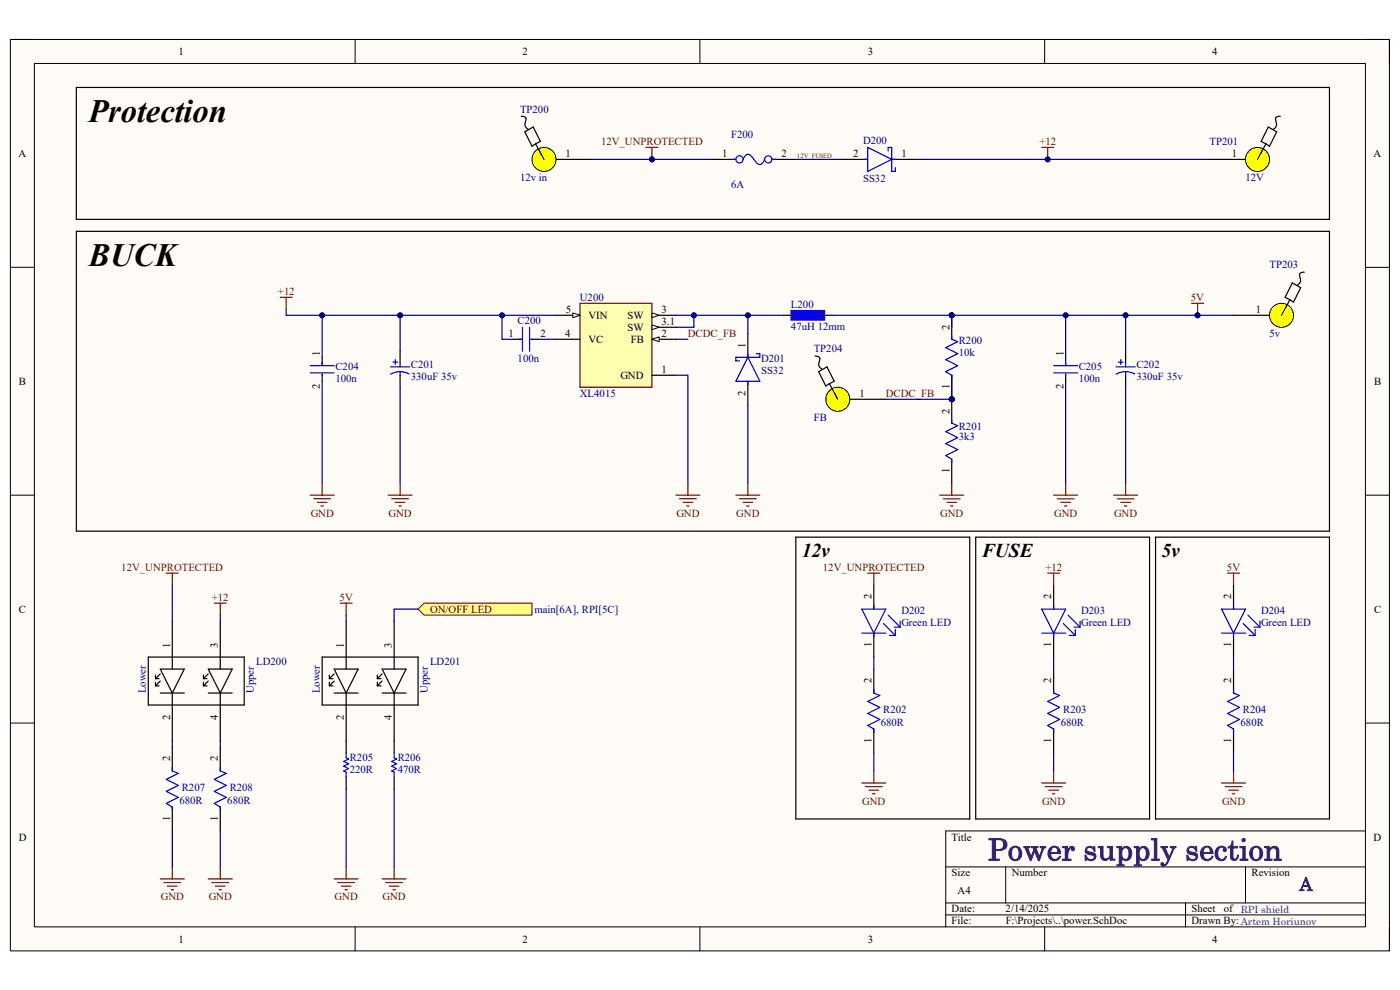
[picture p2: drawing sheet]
<svg xmlns="http://www.w3.org/2000/svg" width="297mm" height="210mm" viewBox="0 0 297 210" stroke-linecap="round" stroke-linejoin="round" font-family="sans-serif">
<path d="M2.2 8.4h292.6v193.3h-292.6z" fill-rule="evenodd" fill="#fffcf8"/>
<path d="M2.2 8.4h292.6v193.3h-292.6z" fill="none" stroke="#000" stroke-width=".21"/>
<path d="M7.3 13.5h282.4v183.1h-282.4z" fill-rule="evenodd" fill="#fffcf8"/>
<g fill="none" stroke="#000" stroke-width=".21">
<path d="M2.2 8.4h5.1M7.3 13.5h282.4v183.1h-282.4zM75.3 8.4v5.1M148.5 8.4v5.1M221.6 8.4v5.1M289.7 8.4h5.1v5.1M2.2 56.7h5.1M289.7 56.7h5.1M2.2 105h5.1M289.7 105.1h5.1M2.2 153.4h5.1M289.7 153.4h5.1"/>
<path d="M289.7 176.3h-89.1v20.3M75.3 196.6v5.1M148.5 196.6v5.1M200.6 183.9h89.1M200.6 191.5h89.1M200.6 194.1h89.1M213.4 183.9v7.6M221.6 196.6v5.1M251.5 191.5v5.1M264.2 183.9v7.6M294.8 196.6v5.1"/>
</g>
<g fill="none" stroke="#000" stroke-width=".25">
<path d="M158.7 70.7v5.1M158.7 80.9v5.1M31.5 139.4h20.3v10.2h-20.3zM36.5 131.8v10.1M46.7 131.8v10.1M68.3 139.4h20.4v10.2h-20.4zM73.4 131.8v10.1M83.6 131.8v10.1M185.4 124.1v5.1M185.4 134.3v5.1M223.5 124.1v5.1M223.5 134.3v5.1"/>
<path d="M33 145.5h.8M33 144h.8M33 143.2v.8M33 144.7v.8M34 141.9h5.1l-2.6 5.1zM34 147h5.1M34 144.5l-1 1M34 142.9l-1 1.1M36.5 147v10.2M43.2 143.2v.8M43.2 144.7v.8M43.2 145.5h.7"/>
<path d="M43.2 144h.7M44.2 141.9h5.1l-2.6 5.1zM44.2 147h5.1M44.2 144.5l-1 1M44.2 142.9l-1 1.1M46.7 147v10.2M69.9 145.5h.7M69.9 144h.7M69.9 143.2v.8M69.9 144.7v.8M70.9 141.9h5.1l-2.6 5.1zM70.9 147h5.1"/>
<path d="M70.9 144.5l-1 1M70.9 142.9l-1 1.1M73.4 147v10.2M80.1 145.5h.7M80.1 144h.7M80.1 143.2v.8M80.1 144.7v.8M81.1 141.9h5.1l-2.6 5.1zM81.1 147h5.1M81.1 144.5l-1 1M81.1 142.9l-1 1.1M83.6 147v10.2"/>
</g>
<g fill="none" stroke="#00f" stroke-width=".25">
<path d="M158.7 75.8l2.5 5.1h-5.1zM158.7 75v.8M160.4 75h.8v.8h-5.1v.8h.8M158.7 80.9v.7M182.8 129.2h5.1l-2.5 5.1zM182.8 134.3h5.1M185.4 128.4v.8M185.4 134.3v.8M187.4 132.3l2.5 2.5M188.4 130.5l2.6 2.5M188.7 134.8h1.2M189.7 133h1.3"/>
<path d="M189.9 133.5v1.3M191 131.8v1.2M221 129.2h5.1l-2.6 5.1zM221 134.3h5.1M223.5 128.4v.8M223.5 134.3v.8M225.6 132.3l2.5 2.5M226.6 130.5l2.5 2.5M226.8 134.8h1.3M227.9 133h1.2M228.1 133.5v1.3M229.1 131.8v1.2"/>
</g>
<path d="M252.8 64.3h2.5M254.1 64.3v2.6M199.4 105.1h5M200.1 105.8h3.6M200.9 106.6h2M201.7 107.3h.5M201.9 102.5v2.6M236.3 105.1h5M237 105.8h3.6M237.8 106.6h2M238.5 107.3h.6M238.8 102.5v2.6" fill="none" stroke="#800000" stroke-width=".25"/>
<circle cx="254.1" cy="66.9" r=".51" fill="#000080"/>
<circle cx="254.1" cy="66.9" r=".51" fill="none" stroke="#000080" stroke-width=".21"/>
<g fill="none" stroke="#800000" stroke-width=".25">
<path d="M65.8 105h5.1M66.6 105.8h3.5M67.3 106.6h2.1M68.1 107.3h.5M68.3 102.5v2.5M82.3 105h5.1M83.1 105.8h3.6M83.9 106.6h2M84.6 107.3h.5M84.9 102.5v2.5M143.4 105h5.1M144.2 105.8h3.5"/>
<path d="M144.9 106.6h2.1M145.7 107.3h.5M145.9 102.5v2.5M156.1 105h5.1M156.9 105.8h3.5M157.6 106.6h2.1M158.4 107.3h.5M158.7 102.5v2.5M223.5 105.1h5.1M224.3 105.8h3.6M225.1 106.6h2M225.8 107.3h.5"/>
<path d="M226.1 102.5v2.6"/>
</g>
<path d="M151 33.8h5.1M163.7 33.8h5.1M256.6 33.8h7.6M238.8 74.5v2.6M238.8 79.6v2.5" fill="none" stroke="#000" stroke-width=".25"/>
<g fill="none" stroke="#00f" stroke-width=".25">
<path d="M155.4 33.8h.7M157.6 33.8a1.09 1.09 0 0 1 1.4-1l1.2 1.4a.95 .95 0 0 0 .9 .7 .95 .95 0 0 0 1-.8l.1-.3M163.7 33.8h.8M236.8 77.8h4M237.3 76.8h1M237.8 76.3v1M238.8 78.8l1.2 .2 .7 .3M238.8 78.8l-1.2 .2-.8 .4M238.8 77.1v.7M238.8 78.8v.8"/>
<circle cx="156.9" cy="33.8" r=".76"/>
<circle cx="163" cy="33.8" r=".76"/>
</g>
<circle cx="266.8" cy="33.8" r="2.55" fill="#ff0"/>
<circle cx="266.8" cy="33.8" r="2.55" fill="none" stroke="#000" stroke-width=".21"/>
<path d="M179 33.8h5.1M189.2 33.8h5.1M268.6 30.5l-1.8 3.3M269.1 26.9l1.7 1.1-1.5 3-1.8-1zM271.6 24.7l-.9 .3 .1 1a1.15 1.15 0 0 1-.7 1.5" fill="none" stroke="#000" stroke-width=".25"/>
<path d="M183.3 33.8h.8M184.1 31.3l5.1 2.5-5.1 2.6zM188.4 32v-.7h.8v5.1h.7v-.8M189.2 33.8h.7" fill="none" stroke="#00f" stroke-width=".25"/>
<path d="M137 31.3h2.6M138.3 31.3v2.5" fill="none" stroke="#800000" stroke-width=".25"/>
<circle cx="138.3" cy="33.8" r=".51" fill="#000080"/>
<circle cx="138.3" cy="33.8" r=".51" fill="none" stroke="#000080" stroke-width=".21"/>
<path d="M221 31.3h2.5M222.3 31.3v2.5" fill="none" stroke="#800000" stroke-width=".25"/>
<circle cx="222.3" cy="33.8" r=".51" fill="#000080"/>
<circle cx="222.3" cy="33.8" r=".51" fill="none" stroke="#000080" stroke-width=".21"/>
<g fill="none" stroke="#800000" stroke-width=".25">
<path d="M59.4 63.1h2.6M60.7 63.1v2.5M184.1 121.6h2.5M185.4 121.6v2.5M222.3 121.6h2.5M223.5 121.6v2.5M260.4 121.6h2.6M261.7 121.6v2.5M182.8 166.1h5.1M183.6 166.9h3.6M184.4 167.6h2M185.1 168.4h.5"/>
<path d="M185.4 163.6v2.5M221 166.1h5.1M221.8 166.9h3.5M222.5 167.6h2M223.3 168.4h.5M223.5 163.6v2.5M259.2 166.1h5M259.9 166.9h3.6M260.7 167.6h2M261.4 168.4h.5M261.7 163.6v2.5"/>
</g>
<path d="M180.3 84.7h7.6M168.8 114h36.9v59.7h-36.9zM207 114h36.9v59.7h-36.9zM245.2 114h36.8v59.7h-36.8zM261.7 124.1v5.1M261.7 134.3v5.1" fill="none" stroke="#000" stroke-width=".25"/>
<path d="M259.2 129.2h5l-2.5 5.1zM259.2 134.3h5M261.7 128.4v.8M261.7 134.3v.8M263.7 132.3l2.6 2.5M264.7 130.5l2.6 2.5M265 134.8h1.3M266 133h1.3M266.3 133.5v1.3M267.3 131.8v1.2" fill="none" stroke="#00f" stroke-width=".25"/>
<circle cx="177.7" cy="84.7" r="2.55" fill="#ff0"/>
<circle cx="177.7" cy="84.7" r="2.55" fill="none" stroke="#000" stroke-width=".21"/>
<path d="M172.9 75.5l.5 .1 .5 .3-.1 .9a1.16 1.16 0 0 0 .6 1.5M173.7 78.8l1.8-1 1.5 3.1-1.8 1zM261.7 66.9h7.6M176 81.4l1.7 3.3" fill="none" stroke="#000" stroke-width=".25"/>
<circle cx="271.9" cy="66.9" r="2.55" fill="#ff0"/>
<circle cx="271.9" cy="66.9" r="2.55" fill="none" stroke="#000" stroke-width=".21"/>
<path d="M118 33.8h7.6M276.7 57.7l-.9 .3v1a1.15 1.15 0 0 1-.6 1.5M273.7 63.6l-1.8 3.3M274.2 60l1.7 1-1.5 3.1-1.8-1z" fill="none" stroke="#000" stroke-width=".25"/>
<g fill="none" stroke="#800000" stroke-width=".25">
<path d="M35.3 121.6h2.5M36.5 121.6v2.5M45.5 127.9h2.5M46.7 127.9v2.6M72.2 127.9h2.5M73.4 127.9v2.6M34 186.5h5.1M34.8 187.2h3.5M35.5 188h2.1M36.3 188.7h.5M36.6 183.9v2.6M44.2 186.5h5.1"/>
<path d="M44.9 187.2h3.6M45.7 188h2M46.5 188.7h.5M46.7 183.9v2.6M70.9 186.5h5.1M71.7 187.2h3.5M72.4 188h2.1M73.2 188.7h.5M73.4 183.9v2.6"/>
</g>
<circle cx="115.4" cy="33.8" r="2.55" fill="#ff0"/>
<circle cx="115.4" cy="33.8" r="2.55" fill="none" stroke="#000" stroke-width=".21"/>
<path d="M16.2 18.5v28M16.2 18.6h265.8v27.9h-265.8M110.6 24.7h.5l.4 .3-.1 1a1.16 1.16 0 0 0 .7 1.5M111.3 28l1.8-1.1 1.5 3.1-1.7 1zM113.6 30.5l1.8 3.3M16.2 49.1v63.6M16.2 49.1h265.8v63.6h-265.8" fill="none" stroke="#000" stroke-width=".25"/>
<path d="M88.7 129.2l1.3-1.3h22.9v2.6h-22.9z" fill-rule="evenodd" fill="#ffff80"/>
<path d="M88.7 129.2l1.3-1.3h22.9v2.6h-22.9z" fill="none" stroke="#800000" stroke-width=".21"/>
<path d="M81.1 186.5h5.1M81.8 187.2h3.6M82.6 188h2M83.4 188.7h.5M83.6 183.9v2.6" fill="none" stroke="#800000" stroke-width=".25"/>
<path d="M123 64.3h15.3v17.8h-15.3z" fill-rule="evenodd" fill="#ffffb0"/>
<path d="M123 64.3h15.3v17.8h-15.3z" fill="none" stroke="#800000" stroke-width=".25"/>
<path d="M118 66.9h5" fill="none" stroke="#000" stroke-width=".25"/>
<path d="M121.5 66.4l1.5 .5-1.5 .5z" fill="#f8fcff"/>
<path d="M121.5 66.4l1.5 .5-1.5 .5z" fill="none" stroke="#000" stroke-width=".21"/>
<path d="M118 72h5M138.3 66.9h5.1" fill="none" stroke="#000" stroke-width=".25"/>
<path d="M138.3 66.4l1.5 .5-1.5 .5z" fill="#f8fcff"/>
<path d="M138.3 66.4l1.5 .5-1.5 .5z" fill="none" stroke="#000" stroke-width=".21"/>
<path d="M138.3 69.4h5.1" fill="none" stroke="#000" stroke-width=".25"/>
<path d="M138.3 68.9l1.5 .5-1.5 .5z" fill="#f8fcff"/>
<path d="M138.3 68.9l1.5 .5-1.5 .5z" fill="none" stroke="#000" stroke-width=".21"/>
<path d="M138.3 72h5.1" fill="none" stroke="#000" stroke-width=".25"/>
<path d="M138.3 72l1.5-.5v1z" fill="#f8fcff"/>
<path d="M138.3 72l1.5-.5v1z" fill="none" stroke="#000" stroke-width=".21"/>
<path d="M138.3 79.6h5.1" fill="none" stroke="#000" stroke-width=".25"/>
<path d="M167.8 65.9h7.1v2h-7.1z" fill-rule="evenodd" fill="#00f"/>
<g fill="none" stroke="#00f" stroke-width=".25">
<path d="M65.8 77.6h5.1M65.8 79.1h5.1M68.3 76.8v.8M68.3 79.3v.3M110.1 72h.7M110.8 69.4v5.1M112.4 69.4v5.1M112.6 72h.3M167.8 65.9h7.1v2h-7.1zM223.5 77.6h5.1M223.5 79.1h5.1M226.1 76.8v.8"/>
<path d="M226.1 79.4v.2M73.4 159.7v1.1l.5 .2-1 .5 1 .5-1 .5 1 .5-1 .6 .5 .2v1M83.6 159.7v1.1l.5 .2-1 .5 1 .5-1 .5 1 .5-1 .6 .5 .2v1M185.4 146.3v.7l1.2 .5-2.5 1.3 2.5 1.3-2.5 1.3 2.5 1.2-2.5 1.3 1.3 .8v.7M223.5 146.3v.7l1.3 .5-2.5 1.3 2.5 1.3-2.5 1.3 2.5 1.2-2.5 1.3 1.2 .8v.7M261.7 146.3v.7l1.3 .5-2.6 1.3 2.6 1.3-2.6 1.3 2.6 1.2-2.6 1.3 1.3 .8v.7M36.5 162.8v.8l1.3 .5-2.5 1.2 2.5 1.3-2.5 1.3 2.5 1.3-2.5 1.2 1.2 .8v.8M46.7 162.8v.8l1.3 .5-2.5 1.2 2.5 1.3-2.5 1.3 2.5 1.3-2.5 1.2 1.2 .8v.8"/>
</g>
<g fill="none" stroke="#000" stroke-width=".25">
<path d="M68.3 75.8v1.8M68.3 79.3v1.6M109.1 72h1.7M112.6 72h1.5M166.3 66.9h2.5M173.9 66.9h2.6M226.1 75.8v1.8M226.1 79.4v1.5M36.5 158.5v5.1M46.7 158.5v5.1M73.4 157.2v2.5M83.6 157.2v2.5"/>
<path d="M185.4 141.9v5.1M185.4 154.7v5M223.5 141.9v5.1M223.5 154.7v5M261.7 141.9v5.1M261.7 154.7v5M36.6 171.2v5.1M46.7 171.2v5.1M73.4 164.8v2.6M83.6 164.8v2.6"/>
</g>
<circle cx="201.9" cy="84.7" r=".51" fill="#000080"/>
<circle cx="201.9" cy="84.7" r=".51" fill="none" stroke="#000080" stroke-width=".21"/>
<circle cx="201.9" cy="66.9" r=".51" fill="#000080"/>
<circle cx="201.9" cy="66.9" r=".51" fill="none" stroke="#000080" stroke-width=".21"/>
<path d="M201.9 79.6v5.1" fill="none" stroke="#000" stroke-width=".25"/>
<circle cx="201.9" cy="84.7" r=".51" fill="#000080"/>
<circle cx="201.9" cy="84.7" r=".51" fill="none" stroke="#000080" stroke-width=".21"/>
<path d="M201.9 66.9v5.1" fill="none" stroke="#000" stroke-width=".25"/>
<circle cx="201.9" cy="66.9" r=".51" fill="#000080"/>
<circle cx="201.9" cy="66.9" r=".51" fill="none" stroke="#000080" stroke-width=".21"/>
<path d="M201.9 71.2v.8l1.3 .5-2.6 1.3 2.6 1.2-2.6 1.3 2.6 1.3-2.6 1.2 1.3 .8v.8" fill="none" stroke="#00f" stroke-width=".25"/>
<circle cx="201.9" cy="84.7" r=".51" fill="#000080"/>
<circle cx="201.9" cy="84.7" r=".51" fill="none" stroke="#000080" stroke-width=".21"/>
<path d="M201.9 84.7v5.1M201.9 97.4v5.1" fill="none" stroke="#000" stroke-width=".25"/>
<circle cx="201.9" cy="84.7" r=".51" fill="#000080"/>
<circle cx="201.9" cy="84.7" r=".51" fill="none" stroke="#000080" stroke-width=".21"/>
<path d="M82.8 77.8h4.1M83.4 76.8h1M83.9 76.3v1M84.9 78.8l-.9 .1-1.1 .5M84.9 77.1v.7M84.9 78.8v.8M84.9 78.8l1.2 .2 .7 .3M201.9 89v.8l1.3 .5-2.6 1.3 2.6 1.2-2.6 1.3 2.6 1.3-2.6 1.2 1.3 .8v.8" fill="none" stroke="#00f" stroke-width=".25"/>
<path d="M84.9 74.5v2.6M84.9 79.6v2.5" fill="none" stroke="#000" stroke-width=".25"/>
<path d="M143.4 79.6h2.5v22.9M143.4 69.4h3.8v-2.5h11.5v3.8M158.7 86v16.5M238.8 82.1v20.4" fill="none" stroke="#000080" stroke-width=".25"/>
<circle cx="147.2" cy="66.9" r=".51" fill="#000080"/>
<circle cx="147.2" cy="66.9" r=".51" fill="none" stroke="#000080" stroke-width=".21"/>
<circle cx="158.7" cy="66.9" r=".51" fill="#000080"/>
<circle cx="158.7" cy="66.9" r=".51" fill="none" stroke="#000080" stroke-width=".21"/>
<path d="M143.4 66.9h3.8" fill="none" stroke="#000080" stroke-width=".25"/>
<circle cx="147.2" cy="66.9" r=".51" fill="#000080"/>
<circle cx="147.2" cy="66.9" r=".51" fill="none" stroke="#000080" stroke-width=".21"/>
<path d="M138.3 33.8h12.7M168.8 33.8h10.2M143.4 72h2.5" fill="none" stroke="#000080" stroke-width=".25"/>
<circle cx="138.3" cy="33.8" r=".51" fill="#000080"/>
<circle cx="138.3" cy="33.8" r=".51" fill="none" stroke="#000080" stroke-width=".21"/>
<path d="M194.3 33.8h62.3" fill="none" stroke="#000080" stroke-width=".25"/>
<circle cx="222.3" cy="33.8" r=".51" fill="#000080"/>
<circle cx="222.3" cy="33.8" r=".51" fill="none" stroke="#000080" stroke-width=".21"/>
<path d="M254.1 66.9h7.6M185.4 159.7v3.9M223.5 159.7v3.9M261.7 159.7v3.9" fill="none" stroke="#000080" stroke-width=".25"/>
<circle cx="254.1" cy="66.9" r=".51" fill="#000080"/>
<circle cx="254.1" cy="66.9" r=".51" fill="none" stroke="#000080" stroke-width=".21"/>
<path d="M125.6 33.8h12.7M36.5 124.1v7.7M46.7 130.5v1.3M73.4 130.5v1.3M36.5 157.2v1.3M46.7 157.2v1.3M73.4 167.4v16.5" fill="none" stroke="#000080" stroke-width=".25"/>
<circle cx="138.3" cy="33.8" r=".51" fill="#000080"/>
<circle cx="138.3" cy="33.8" r=".51" fill="none" stroke="#000080" stroke-width=".21"/>
<path d="M187.9 84.7h14M88.7 129.2h-5.1v2.6M83.6 167.4v16.5" fill="none" stroke="#000080" stroke-width=".25"/>
<circle cx="201.9" cy="84.7" r=".51" fill="#000080"/>
<circle cx="201.9" cy="84.7" r=".51" fill="none" stroke="#000080" stroke-width=".21"/>
<path d="M201.9 66.9v2.5" fill="none" stroke="#000080" stroke-width=".25"/>
<circle cx="201.9" cy="66.9" r=".51" fill="#000080"/>
<circle cx="201.9" cy="66.9" r=".51" fill="none" stroke="#000080" stroke-width=".21"/>
<path d="M238.8 66.9v7.6" fill="none" stroke="#000080" stroke-width=".25"/>
<circle cx="238.8" cy="66.9" r=".51" fill="#000080"/>
<circle cx="238.8" cy="66.9" r=".51" fill="none" stroke="#000080" stroke-width=".21"/>
<path d="M176.5 66.9h77.6" fill="none" stroke="#000080" stroke-width=".25"/>
<circle cx="254.1" cy="66.9" r=".51" fill="#000080"/>
<circle cx="254.1" cy="66.9" r=".51" fill="none" stroke="#000080" stroke-width=".21"/>
<circle cx="238.8" cy="66.9" r=".51" fill="#000080"/>
<circle cx="238.8" cy="66.9" r=".51" fill="none" stroke="#000080" stroke-width=".21"/>
<circle cx="226.1" cy="66.9" r=".51" fill="#000080"/>
<circle cx="226.1" cy="66.9" r=".51" fill="none" stroke="#000080" stroke-width=".21"/>
<circle cx="201.9" cy="66.9" r=".51" fill="#000080"/>
<circle cx="201.9" cy="66.9" r=".51" fill="none" stroke="#000080" stroke-width=".21"/>
<path d="M158.7 66.9h7.6" fill="none" stroke="#000080" stroke-width=".25"/>
<circle cx="158.7" cy="66.9" r=".51" fill="#000080"/>
<circle cx="158.7" cy="66.9" r=".51" fill="none" stroke="#000080" stroke-width=".21"/>
<path d="M106.5 66.9v5.1h2.6M114.1 72h3.9" fill="none" stroke="#000080" stroke-width=".25"/>
<circle cx="106.5" cy="66.9" r=".51" fill="#000080"/>
<circle cx="106.5" cy="66.9" r=".51" fill="none" stroke="#000080" stroke-width=".21"/>
<path d="M68.3 66.9v8.9" fill="none" stroke="#000080" stroke-width=".25"/>
<circle cx="68.3" cy="66.9" r=".51" fill="#000080"/>
<circle cx="68.3" cy="66.9" r=".51" fill="none" stroke="#000080" stroke-width=".21"/>
<path d="M60.7 65.6v1.3h57.3" fill="none" stroke="#000080" stroke-width=".25"/>
<circle cx="68.3" cy="66.9" r=".51" fill="#000080"/>
<circle cx="68.3" cy="66.9" r=".51" fill="none" stroke="#000080" stroke-width=".21"/>
<circle cx="84.9" cy="66.9" r=".51" fill="#000080"/>
<circle cx="84.9" cy="66.9" r=".51" fill="none" stroke="#000080" stroke-width=".21"/>
<circle cx="106.5" cy="66.9" r=".51" fill="#000080"/>
<circle cx="106.5" cy="66.9" r=".51" fill="none" stroke="#000080" stroke-width=".21"/>
<path d="M226.1 66.9v8.9M68.3 80.9v21.6M226.1 80.9v21.6" fill="none" stroke="#000080" stroke-width=".25"/>
<circle cx="226.1" cy="66.9" r=".51" fill="#000080"/>
<circle cx="226.1" cy="66.9" r=".51" fill="none" stroke="#000080" stroke-width=".21"/>
<path d="M201.9 79.6v5.1" fill="none" stroke="#000080" stroke-width=".25"/>
<circle cx="201.9" cy="84.7" r=".51" fill="#000080"/>
<circle cx="201.9" cy="84.7" r=".51" fill="none" stroke="#000080" stroke-width=".21"/>
<path d="M84.9 66.9v7.6M84.9 82.1v20.4M185.4 139.4v2.5M223.5 139.4v2.5M261.7 139.4v2.5M36.6 176.3v7.6M46.7 176.3v7.6" fill="none" stroke="#000080" stroke-width=".25"/>
<circle cx="84.9" cy="66.9" r=".51" fill="#000080"/>
<circle cx="84.9" cy="66.9" r=".51" fill="none" stroke="#000080" stroke-width=".21"/>
<g font-size="6.9">
<text x="18.8" y="26">Protection</text>
<text x="18.8" y="56.5">BUCK</text>
</g>
<text font-size="6.3" fill="#351c75" x="209.5" y="182.5">Power supply section</text>
<g font-size="4.1">
<text x="170.1" y="118.1">12v</text>
<text x="208.3" y="118.1">FUSE</text>
<text x="246.4" y="118.1">5v</text>
</g>
<text font-size="3.8" fill="#351c75" x="275.7" y="188.9">A</text>
<g font-size="2.3">
<text x="37.9" y="11.7">1</text>
<text x="110.9" y="11.7">2</text>
<text x="184.1" y="11.7">3</text>
<text x="257.1" y="11.7">4</text>
<text x="3.9" y="33.3">A</text>
<text x="120" y="33.3">1</text>
<text x="153.2" y="33.3">1</text>
<text x="165.8" y="33.3">2</text>
<text x="181" y="33.3">2</text>
<text x="191.2" y="33.3">1</text>
<text x="261.3" y="33.3">1</text>
<text x="291.4" y="33.3">A</text>
<text x="107.9" y="71.5">1</text>
<text x="114.6" y="71.5">2</text>
<text x="119.9" y="71.5">4</text>
<text x="120" y="66.4">5</text>
<text x="124.8" y="67.6">VIN</text>
<text x="133.1" y="67.6">SW</text>
<text x="133.1" y="70.2">SW</text>
<text x="140.3" y="66.4">3</text>
<text x="140.3" y="68.9">3.1</text>
<text x="140.3" y="71.5">2</text>
<text x="201.4" y="69.9" transform="rotate(-90 201.4 69.9)">2</text>
<text x="266.4" y="66.4">1</text>
<text x="67.9" y="75.5" transform="rotate(-90 67.9 75.5)">1</text>
<text x="124.8" y="72.7">VC</text>
<text x="133.9" y="72.7">FB</text>
<text x="158.2" y="73.7" transform="rotate(-90 158.2 73.7)">1</text>
<text x="225.6" y="75.5" transform="rotate(-90 225.6 75.5)">1</text>
<text x="4" y="81.6">B</text>
<text x="67.9" y="82.4" transform="rotate(-90 67.9 82.4)">2</text>
<text x="131.6" y="80.3">GND</text>
<text x="140.3" y="79.1">1</text>
<text x="158.2" y="83.9" transform="rotate(-90 158.2 83.9)">2</text>
<text x="201.4" y="82.5" transform="rotate(-90 201.4 82.5)">1</text>
<text x="225.6" y="82.4" transform="rotate(-90 225.6 82.4)">2</text>
<text x="291.5" y="81.6">B</text>
<text x="182.3" y="84.2">1</text>
<text x="201.4" y="87.8" transform="rotate(-90 201.4 87.8)">2</text>
<text x="201.4" y="100.3" transform="rotate(-90 201.4 100.3)">1</text>
<text x="4" y="130">C</text>
<text x="184.9" y="127.2" transform="rotate(-90 184.9 127.2)">2</text>
<text x="223" y="127.2" transform="rotate(-90 223 127.2)">2</text>
<text x="261.2" y="127.2" transform="rotate(-90 261.2 127.2)">2</text>
<text x="291.5" y="130">C</text>
<text x="36.1" y="137.4" transform="rotate(-90 36.1 137.4)">1</text>
<text x="46.2" y="137.4" transform="rotate(-90 46.2 137.4)">3</text>
<text x="72.9" y="137.4" transform="rotate(-90 72.9 137.4)">1</text>
<text x="83.1" y="137.4" transform="rotate(-90 83.1 137.4)">3</text>
<text x="184.9" y="137.2" transform="rotate(-90 184.9 137.2)">1</text>
<text x="223" y="137.2" transform="rotate(-90 223 137.2)">1</text>
<text x="261.2" y="137.2" transform="rotate(-90 261.2 137.2)">1</text>
<text x="184.9" y="145" transform="rotate(-90 184.9 145)">2</text>
<text x="223" y="145" transform="rotate(-90 223 145)">2</text>
<text x="261.2" y="145" transform="rotate(-90 261.2 145)">2</text>
<text x="36.1" y="152.7" transform="rotate(-90 36.1 152.7)">2</text>
<text x="46.2" y="152.7" transform="rotate(-90 46.2 152.7)">4</text>
<text x="72.9" y="152.7" transform="rotate(-90 72.9 152.7)">2</text>
<text x="83.1" y="152.7" transform="rotate(-90 83.1 152.7)">4</text>
<text x="36.1" y="161.5" transform="rotate(-90 36.1 161.5)">2</text>
<text x="46.2" y="161.5" transform="rotate(-90 46.2 161.5)">2</text>
<text x="184.9" y="157.6" transform="rotate(-90 184.9 157.6)">1</text>
<text x="223" y="157.6" transform="rotate(-90 223 157.6)">1</text>
<text x="261.2" y="157.6" transform="rotate(-90 261.2 157.6)">1</text>
<text x="4" y="178.3">D</text>
<text x="36.1" y="174.1" transform="rotate(-90 36.1 174.1)">1</text>
<text x="46.2" y="174.1" transform="rotate(-90 46.2 174.1)">1</text>
<text x="201.9" y="178.3">Title</text>
<text x="291.4" y="178.3">D</text>
<text x="201.9" y="185.9">Size</text>
<text x="214.6" y="185.9">Number</text>
<text x="265.5" y="185.9">Revision</text>
<text x="203.2" y="189.7">A4</text>
<text x="201.9" y="193.5">Date:</text>
<text x="201.9" y="196.1">File:</text>
<text x="213.3" y="193.5">2/14/2025</text>
<text x="213.4" y="196.1">F:\Projects\..\power.SchDoc</text>
<text x="252.8" y="193.5">Sheet</text>
<text x="252.8" y="196.1">Drawn By:Artem Horiunov</text>
<text x="259.6" y="193.5">of RPI shield</text>
<text x="37.9" y="199.9">1</text>
<text x="110.9" y="199.9">2</text>
<text x="184.1" y="199.9">3</text>
<text x="257.1" y="199.9">4</text>
</g>
<g font-size="2.3" fill="#000080">
<text x="110.3" y="23.9">TP200</text>
<text x="155.1" y="29.2">F200</text>
<text x="183.1" y="30.5">D200</text>
<text x="256.6" y="30.7">TP201</text>
<text x="110.3" y="38.4">12v in</text>
<text x="155.1" y="39.9">6A</text>
<text x="183.1" y="38.7">SS32</text>
<text x="264.2" y="38.4">12V</text>
<text x="269.3" y="56.9">TP203</text>
<text x="123" y="63.8">U200</text>
<text x="167.8" y="65.4">L200</text>
<text x="109.8" y="68.7">C200</text>
<text x="167.8" y="69.9">47uH 12mm</text>
<text x="269.3" y="71.5">5v</text>
<text x="109.8" y="76.8">100n</text>
<text x="161.5" y="76.8">D201</text>
<text x="172.6" y="74.8">TP204</text>
<text x="203.4" y="73">R200</text>
<text x="203.4" y="75.5">10k</text>
<text x="71.2" y="78.6">C204</text>
<text x="71.2" y="81.1">100n</text>
<text x="87.2" y="78.1">C201</text>
<text x="87.2" y="80.6">330uF 35v</text>
<text x="161.5" y="79.3">SS32</text>
<text x="228.9" y="78.6">C205</text>
<text x="228.9" y="81.1">100n</text>
<text x="241.1" y="78.1">C202</text>
<text x="241.1" y="80.6">330uF 35v</text>
<text x="123" y="84.2">XL4015</text>
<text x="172.6" y="89.3">FB</text>
<text x="203.4" y="91.3">R201</text>
<text x="203.4" y="93.3">3k3</text>
<text x="113.4" y="130">main[6A], RPI[5C]</text>
<text x="191.2" y="130.2">D202</text>
<text x="229.4" y="130.2">D203</text>
<text x="267.5" y="130.2">D204</text>
<text x="191.2" y="132.8">Green LED</text>
<text x="229.4" y="132.8">Green LED</text>
<text x="267.5" y="132.8">Green LED</text>
<text x="54.4" y="141.1">LD200</text>
<text x="91.2" y="141.1">LD201</text>
<text x="30.9" y="147" transform="rotate(-90 30.9 147)">Lower</text>
<text x="53.8" y="147" transform="rotate(-90 53.8 147)">Upper</text>
<text x="67.9" y="147" transform="rotate(-90 67.9 147)">Lower</text>
<text x="90.8" y="147" transform="rotate(-90 90.8 147)">Upper</text>
<text x="186.9" y="153.9">680R</text>
<text x="187.4" y="151.2">R202</text>
<text x="225" y="153.9">680R</text>
<text x="225.6" y="151.2">R203</text>
<text x="263.2" y="153.9">680R</text>
<text x="263.7" y="151.2">R204</text>
<text x="74.2" y="161.5">R205</text>
<text x="84.4" y="161.5">R206</text>
<text x="38.6" y="167.7">R207</text>
<text x="48.7" y="167.7">R208</text>
<text x="74.2" y="164">220R</text>
<text x="84.4" y="164">470R</text>
<text x="38.1" y="170.5">680R</text>
<text x="48.2" y="170.5">680R</text>
</g>
<g font-size="2.3" fill="#800000">
<text x="127.5" y="30.7">12V_UNPROTECTED</text>
<text x="220.5" y="30.7">+12</text>
<text x="59" y="62.6">+12</text>
<text x="252.6" y="63.8">5V</text>
<text x="145.9" y="71.5">DCDC_FB</text>
<text x="187.9" y="84.2">DCDC_FB</text>
<text x="65.9" y="109.6">GND</text>
<text x="82.4" y="109.6">GND</text>
<text x="143.5" y="109.6">GND</text>
<text x="156.2" y="109.6">GND</text>
<text x="199.5" y="109.6">GND</text>
<text x="223.6" y="109.6">GND</text>
<text x="236.3" y="109.6">GND</text>
<text x="25.7" y="121.1">12V_UNPROTECTED</text>
<text x="174.6" y="121.1">12V_UNPROTECTED</text>
<text x="221.8" y="121.1">+12</text>
<text x="260.3" y="121.1">5V</text>
<text x="45" y="127.4">+12</text>
<text x="72.1" y="127.4">5V</text>
<text x="91.2" y="130">ON/OFF LED</text>
<text x="182.9" y="170.7">GND</text>
<text x="221.1" y="170.7">GND</text>
<text x="259.2" y="170.7">GND</text>
<text x="34.1" y="191">GND</text>
<text x="44.3" y="191">GND</text>
<text x="71" y="191">GND</text>
<text x="81.2" y="191">GND</text>
</g>
<text font-size="1.4" fill="#800000" x="169.1" y="33.5">12V_FUSED</text>
</svg>
